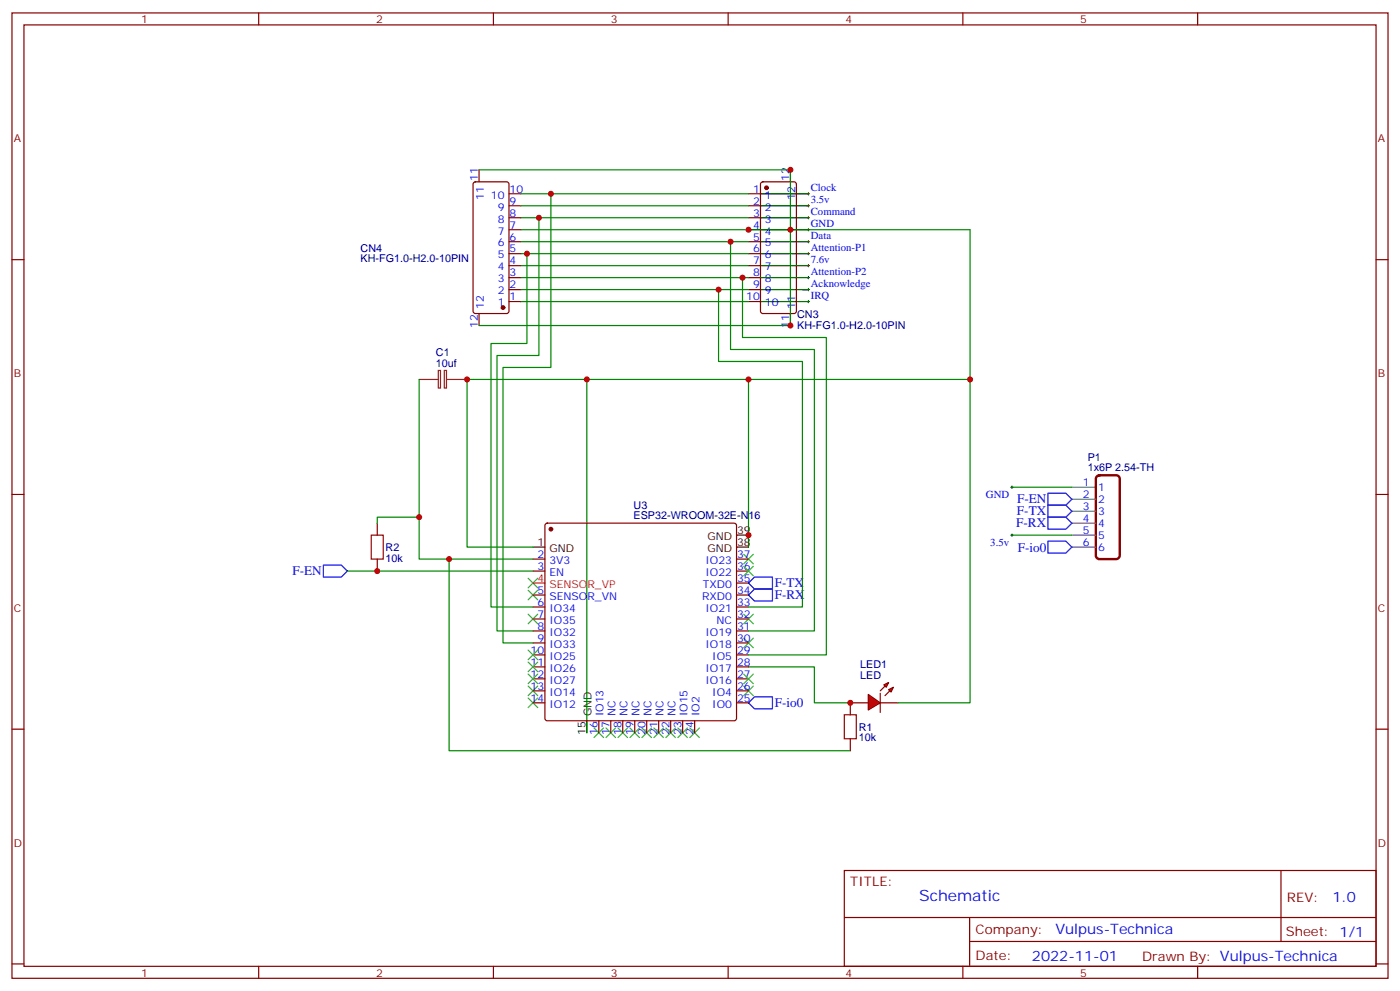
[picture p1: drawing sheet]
<svg xmlns="http://www.w3.org/2000/svg" width="412mm" height="292mm" viewBox="0 0 412 292" stroke-linecap="round" stroke-linejoin="round" font-family="sans-serif">
<g fill="none" stroke="#870000" stroke-width=".35">
<path d="M3.5 3.8h405.4v284.3h-405.4zM7.1 7.3h398.2v277.3h-398.2zM76.2 3.8v3.5M145.3 3.8v3.5M214.5 3.8v3.5M283.6 3.8v3.5M352.8 3.8v3.5M3.5 76.5h3.6M405.3 76.5h3.6M3.5 145.6h3.6M405.3 145.6h3.6M3.5 214.8h3.6"/>
<path d="M405.3 214.8h3.6M248.7 256.4h156.6v28.2h-156.6zM377.3 256.4v20.9M248.7 270.2h156.5M285.6 277.3h119.6M285.6 270.2v14.2M3.5 283.9h3.6M76.2 284.6v3.5M145.3 284.6v3.5M214.5 284.6v3.5M283.6 284.6v3.5M352.8 284.6v3.5"/>
<path d="M405.3 283.9h3.6"/>
</g>
<path d="M172.9 111.8v104M132.3 164.7v56.4h118.2" fill="none" stroke="#008700" stroke-width=".35"/>
<g fill="#f00" stroke="#870000" stroke-width=".35">
<path d="M255.8 204.5l3.5 2.5-3.5 2.1z"/>
<path d="M259.3 204.2v5.6z"/>
</g>
<g fill="#870000" stroke="#870000" stroke-width=".35">
<path d="M260.7 202.1l-1.4 1.4z"/>
<path d="M260.7 204.9l1.4-1.4z"/>
</g>
<g fill="#f00" stroke="#870000" stroke-width=".35">
<path d="M260.3 201.7l1.5-.7-.7 1.4z"/>
<path d="M261.8 203.1l1.4-.7-.7 1.4z"/>
</g>
<g fill="none" stroke="#870000" stroke-width=".35">
<path d="M139.6 53.8l.5-.2h9.1l.7 .4v37.7l-.4 .6-9.4 .1-.7-.5-.1-37.6zM141.1 50v3.6M149.9 57.1h3.6M220.5 57.1h3.5M224.2 53.8l.5-.2h9.2l.6 .4 .1 37.7-.5 .6-9.4 .1-.6-.5-.1-37.6zM232.8 50v3.6M149.9 60.6h3.6M149.9 64.1h3.6M149.9 67.7h3.6M149.9 71.2h3.6M149.9 74.7h3.6M149.9 78.2h3.6"/>
<path d="M220.5 60.6h3.5M220.5 64.1h3.5M220.5 67.7h3.5M220.5 71.2h3.5M220.5 74.7h3.5M220.5 78.2h3.5M141.1 92.4v3.5M149.9 81.8h3.6M149.9 85.3h3.6M149.9 88.8h3.6M220.5 81.8h3.5M220.5 85.3h3.5"/>
<path d="M220.5 88.8h3.5M232.8 92.4v3.5M111.1 154.1v3.5M160.7 154.3l.5-.2h55.1l.5 .2 .2 .5v56.8l-.3 .5-.4 .2h-55.1l-.5-.2-.2-.5v-56.8zM111.1 164.7v3.5M157 164.7h3.5M157 168.2h3.5M157 175.3h3.5M157 178.8h3.5M217 164.7h3.5M217 168.2h3.5M217 171.7h3.5"/>
<path d="M217 175.3h3.5M217 178.8h3.5M157 182.3h3.5M157 185.8h3.5M157 189.4h3.5M157 192.9h3.5M157 196.4h3.5M157 200h3.5M217 182.3h3.5M217 185.8h3.5M217 189.4h3.5M217 192.9h3.5"/>
<path d="M217 196.4h3.5M217 200h3.5M157 207h3.5M157 203.5h3.5M176.4 212.3v3.5M179.9 212.3v3.5M183.4 212.3v3.5M187 212.3v3.5M190.5 212.3v3.5M194 212.3v3.5M197.6 212.3v3.5M201.1 212.3v3.5"/>
<path d="M204.6 212.3v3.5M217 207h3.5M217 203.5h3.5M250.5 217.6v3.5M255.8 207h-5.3v3.5M259.3 207h5.3"/>
</g>
<path d="M109.4 157.6h3.5v7.1h-3.5zM248.7 210.5h3.5v7.1h-3.5z" fill="none" stroke="#a10000" stroke-width=".35"/>
<g fill="none" stroke="#008700" stroke-width=".35">
<path d="M141.1 50h91.7v45.9h-91.7M153.5 57.1h67M162.3 57.1v51.1h-14.1v81.2h8.8M153.5 67.7h132.3v44.1M153.5 74.7h67M153.5 71.2h67M153.5 64.1h67M153.5 60.6h67M153.5 78.2h67M155.2 74.7v26.5h-10.6v77.6h12.4M158.7 64.1v40.6h-12.3v81.1h10.6M215.2 71.2v31.7h24.7v82.9h-19.4"/>
<path d="M153.5 88.8h67M153.5 85.3h67M153.5 81.8h67M211.7 85.3v21.2h24.7v72.3h-15.9M218.7 81.8v17.6h24.7v93.5h-22.9M123.5 111.8v52.9h33.5M220.5 111.8v49.3M123.5 152.3h-12.4v1.8M298.1 143.5h17.6M298.1 157.6h17.6M102.3 168.2h54.7M157 161.1h-19.4v-49.3h148.2v95.2h-21.2"/>
<path d="M220.5 196.4h19.4v10.6h10.6"/>
</g>
<path d="M308.7 148.8h5.3l1.7 1.8-1.7 1.7h-5.3zM308.7 145.3h5.3l1.7 1.7-1.7 1.8h-5.3zM308.7 152.3h5.3l1.7 1.8-1.7 1.8h-5.3zM308.7 159.4h5.3l1.7 1.7-1.7 1.8h-5.3zM95.2 166.4h5.3l1.8 1.8-1.8 1.8h-5.3zM220.5 171.7l1.7-1.7h5.3v3.5h-5.3zM222.2 173.5h5.3v3.5h-5.3l-1.7-1.7zM220.5 207l1.7-1.8h5.3v3.6h-5.3z" fill="none" stroke="#00f" stroke-width=".35"/>
<path d="M123.5 111.8h5.6M129.1 109.1h.7v5.2h-.7zM130.9 109.1h.6v5.2h-.6zM131.6 111.8h6" fill="none" stroke="#8c2424" stroke-width=".35"/>
<g fill="none" stroke="#3c3" stroke-width=".35">
<path d="M155.6 170.3l2.8 2.8M155.6 173.8l2.8 2.9M158.4 170.3l-2.8 2.8M158.4 173.8l-2.8 2.9M219.1 163.3l2.8 2.8M219.1 166.8l2.8 2.8M221.9 163.3l-2.8 2.8M221.9 166.8l-2.8 2.8M155.6 180.9l2.8 2.8M155.6 191.5l2.8 2.8M155.6 195l2.8 2.8M155.6 198.5l2.8 2.9"/>
<path d="M158.4 180.9l-2.8 2.8M158.4 191.5l-2.8 2.8M158.4 195l-2.8 2.8M158.4 198.5l-2.8 2.9M219.1 188l2.8 2.8M219.1 180.9l2.8 2.8M219.1 198.5l2.8 2.9M221.9 180.9l-2.8 2.8M221.9 188l-2.8 2.8M221.9 198.5l-2.8 2.9M155.6 202.1l2.8 2.8M155.6 205.6l2.8 2.8"/>
<path d="M158.4 202.1l-2.8 2.8M158.4 205.6l-2.8 2.8M175 214.4l2.8 2.8M177.8 214.4l-2.8 2.8M178.5 214.4l2.8 2.8M181.3 214.4l-2.8 2.8M182 214.4l2.9 2.8M184.9 214.4l-2.9 2.8M185.6 214.4l2.8 2.8M188.4 214.4l-2.8 2.8M189.1 214.4l2.8 2.8M191.9 214.4l-2.8 2.8"/>
<path d="M192.6 214.4l2.8 2.8M195.4 214.4l-2.8 2.8M196.1 214.4l2.9 2.8M199 214.4l-2.9 2.8M199.7 214.4l2.8 2.8M202.5 214.4l-2.8 2.8M203.2 214.4l2.8 2.8M206 214.4l-2.8 2.8M219.1 202.1l2.8 2.8M221.9 202.1l-2.8 2.8"/>
</g>
<g fill="none" stroke="#000" stroke-width=".35">
<path d="M224 57.1h14.1M224 71.2h14.1M224 64.1h14.1M224 74.7h14.1M224 60.6h14.1M224 67.7h14.1M224 78.2h14.1M224 85.3h14.1h-1.7M224 88.8h14.1M224 81.8h14.1M217 157.6h3.5M157 161.1h3.5"/>
<path d="M217 161.1h3.5M172.9 212.3v3.5"/>
</g>
<path d="M157 171.7h3.5" fill="none" stroke="#f00" stroke-width=".35"/>
<g fill="#870000" stroke="#870000" stroke-width=".35">
<circle cx="162.3" cy="155.9" r=".53"/>
<circle cx="225.8" cy="55.3" r=".53"/>
<circle cx="148.2" cy="90.6" r=".53"/>
</g>
<g fill="none" stroke="#000" stroke-width=".29">
<path d="M237.8 57.1h.7M238.1 56.7v.7M237.8 71.2h.7M237.8 64.1h.7M237.8 74.7h.7M237.8 60.6h.7M237.8 67.7h.7M237.8 78.2h.7M238.1 60.3v.7M238.1 63.8v.7M238.1 67.3v.7M238.1 70.8v.7"/>
<path d="M238.1 74.4v.7M238.1 77.9v.7M237.8 88.8h.7M237.8 85.3h.7M237.8 81.8h.7M238.1 81.4v.7M238.1 84.9v.8M238.1 88.5v.7M297.7 143.5h.7M297.7 157.6h.7M298.1 143.2v.7M298.1 157.3v.7"/>
</g>
<path d="M315.7 143.5h7.1M315.7 147h7.1M315.7 150.6h7.1M315.7 154.1h7.1M315.7 157.6h7.1M315.7 161.1h7.1" fill="none" stroke="#666" stroke-width=".35"/>
<path d="M323 140.4l.8-.4h5l.6 .2 .4 .5v22.9l-.2 .6-.5 .4-5.3 .1-.6-.3-.4-.5v-22.9z" fill="none" stroke="#870000" stroke-width=".71"/>
<g fill="#c00">
<circle cx="172.9" cy="111.8" r=".88"/>
<circle cx="250.5" cy="207" r=".88"/>
<circle cx="220.5" cy="111.8" r=".88"/>
<circle cx="220.5" cy="67.7" r=".88"/>
<circle cx="218.7" cy="81.8" r=".88"/>
<circle cx="155.2" cy="74.7" r=".88"/>
<circle cx="158.8" cy="64.1" r=".88"/>
<circle cx="162.3" cy="57.1" r=".88"/>
<circle cx="215.2" cy="71.2" r=".88"/>
<circle cx="211.7" cy="85.3" r=".88"/>
<circle cx="285.8" cy="111.8" r=".88"/>
<circle cx="232.8" cy="67.7" r=".88"/>
<circle cx="232.8" cy="95.9" r=".88"/>
<circle cx="232.8" cy="50" r=".88"/>
<circle cx="220.5" cy="157.6" r=".88"/>
<circle cx="132.3" cy="164.7" r=".88"/>
<circle cx="137.6" cy="111.8" r=".88"/>
<circle cx="123.5" cy="152.3" r=".88"/>
<circle cx="111.1" cy="168.2" r=".88"/>
</g>
<text font-size="4.6" fill="#00f" x="270.8" y="265.4">Schematic</text>
<g font-size="4.2" fill="#00f">
<text x="392.5" y="265.7">1.0</text>
<text x="310.9" y="275.2">Vulpus-Technica</text>
<text x="304" y="283">2022-11-01</text>
</g>
<g font-size="3.9" fill="#00f">
<text x="299.6" y="148.3">F-EN</text>
<text x="299.4" y="155.3">F-RX</text>
<text x="299.6" y="151.8">F-TX</text>
<text x="299.8" y="162.5">F-io0</text>
<text x="86.2" y="169.4">F-EN</text>
<text x="228.2" y="173">F-TX</text>
<text x="228.2" y="176.6">F-RX</text>
<text x="228.2" y="208.3">F-io0</text>
</g>
<g font-size="3.9" fill="#800">
<text x="250.5" y="261">TITLE:</text>
<text x="379.1" y="265.7">REV:</text>
<text x="287.4" y="275.2">Company:</text>
<text x="378.7" y="275.8">Sheet: 1/1</text>
<text x="287.4" y="282.9">Date:</text>
<text x="336.4" y="282.9">Drawn By: Vulpus-Technica</text>
</g>
<g font-size="3.2" fill="#800">
<text x="41.6" y="6.8">1</text>
<text x="110.8" y="6.8">2</text>
<text x="179.9" y="6.8">3</text>
<text x="249.1" y="6.8">4</text>
<text x="318.2" y="6.8">5</text>
<text x="4.1" y="41.9">A</text>
<text x="405.9" y="41.9">A</text>
<text x="4.1" y="111.1">B</text>
<text x="405.9" y="111.1">B</text>
<text x="4.1" y="180.2">C</text>
<text x="405.9" y="180.2">C</text>
<text x="4.1" y="249.3">D</text>
<text x="405.9" y="249.3">D</text>
<text x="41.6" y="287.6">1</text>
<text x="110.8" y="287.6">2</text>
<text x="179.9" y="287.6">3</text>
<text x="249.1" y="287.6">4</text>
<text x="318.2" y="287.6">5</text>
</g>
<g font-size="3.2" fill="#00f">
<text x="140.8" y="53.4" transform="rotate(-90 140.8 53.4)">11</text>
<text x="232.5" y="53.4" transform="rotate(-90 232.5 53.4)">12</text>
<text x="142.5" y="58.9" transform="rotate(-90 142.5 58.9)">11</text>
<text x="144.6" y="58.5">10</text>
<text x="150.1" y="56.7">10</text>
<text x="221.8" y="56.7">1</text>
<text x="225.3" y="58.5">1</text>
<text x="234.2" y="58.9" transform="rotate(-90 234.2 58.9)">12</text>
<text x="238.8" y="56.2">Clock</text>
<text x="238.8" y="59.7">3.5v</text>
<text x="146.6" y="65.5">8</text>
<text x="146.6" y="62">9</text>
<text x="150.1" y="63.8">8</text>
<text x="150.1" y="60.3">9</text>
<text x="221.8" y="60.3">2</text>
<text x="221.8" y="63.8">3</text>
<text x="225.3" y="62">2</text>
<text x="225.3" y="65.5">3</text>
<text x="238.8" y="63.3">Command</text>
<text x="146.6" y="69.1">7</text>
<text x="150.1" y="70.8">6</text>
<text x="150.1" y="67.3">7</text>
<text x="221.8" y="67.3">4</text>
<text x="221.8" y="70.8">5</text>
<text x="225.3" y="69.1">4</text>
<text x="238.8" y="70.3">Data</text>
<text x="238.8" y="66.8">GND</text>
<text x="146.6" y="76.1">5</text>
<text x="146.6" y="72.6">6</text>
<text x="150.1" y="77.9">4</text>
<text x="150.1" y="74.4">5</text>
<text x="221.8" y="74.4">6</text>
<text x="221.8" y="77.9">7</text>
<text x="225.3" y="72.6">5</text>
<text x="225.3" y="76.1">6</text>
<text x="238.8" y="73.8">Attention-P1</text>
<text x="238.8" y="77.4">7.6v</text>
<text x="146.6" y="83.2">3</text>
<text x="146.6" y="79.7">4</text>
<text x="150.1" y="81.4">3</text>
<text x="221.8" y="81.4">8</text>
<text x="225.3" y="79.7">7</text>
<text x="225.3" y="83.2">8</text>
<text x="238.8" y="80.9">Attention-P2</text>
<text x="146.6" y="86.7">2</text>
<text x="150.1" y="88.5">1</text>
<text x="150.1" y="84.9">2</text>
<text x="219.8" y="88.5">10</text>
<text x="221.8" y="84.9">9</text>
<text x="225.3" y="86.7">9</text>
<text x="238.8" y="87.9">IRQ</text>
<text x="238.8" y="84.4">Acknowledge</text>
<text x="142.5" y="91.1" transform="rotate(-90 142.5 91.1)">12</text>
<text x="146.6" y="90.2">1</text>
<text x="225.3" y="90.2">10</text>
<text x="234.2" y="91.1" transform="rotate(-90 234.2 91.1)">11</text>
<text x="140.8" y="96.6" transform="rotate(-90 140.8 96.6)">12</text>
<text x="232.5" y="96.6" transform="rotate(-90 232.5 96.6)">11</text>
<text x="319" y="143.2">1</text>
<text x="290.4" y="146.7">GND</text>
<text x="319" y="146.7">2</text>
<text x="323.5" y="144.6">1</text>
<text x="323.5" y="148.1">2</text>
<text x="319" y="150.2">3</text>
<text x="319" y="153.7">4</text>
<text x="323.5" y="151.6">3</text>
<text x="323.5" y="155.2">4</text>
<text x="291.7" y="160.8">3.5v</text>
<text x="319" y="157.3">5</text>
<text x="319" y="160.8">6</text>
<text x="323.5" y="158.7">5</text>
<text x="158.3" y="167.9">3</text>
<text x="158.3" y="164.3">2</text>
<text x="161.8" y="166.1">3V3</text>
<text x="207.8" y="166.1">IO23</text>
<text x="217.1" y="164.3">37</text>
<text x="217.1" y="167.9">36</text>
<text x="323.5" y="162.2">6</text>
<text x="161.8" y="169.6">EN</text>
<text x="207.1" y="173.1">TXD0</text>
<text x="207.8" y="169.6">IO22</text>
<text x="217.1" y="171.4">35</text>
<text x="158.3" y="178.4">6</text>
<text x="158.3" y="174.9">5</text>
<text x="161.8" y="176.7">SENSOR_VN</text>
<text x="206.8" y="176.7">RXD0</text>
<text x="217.1" y="174.9">34</text>
<text x="217.1" y="178.4">33</text>
<text x="158.3" y="185.5">8</text>
<text x="158.3" y="182">7</text>
<text x="161.8" y="183.7">IO35</text>
<text x="161.8" y="180.2">IO34</text>
<text x="207.8" y="180.2">IO21</text>
<text x="211.1" y="183.7">NC</text>
<text x="217.1" y="182">32</text>
<text x="217.1" y="185.5">31</text>
<text x="158.3" y="189">9</text>
<text x="161.8" y="190.8">IO33</text>
<text x="161.8" y="187.3">IO32</text>
<text x="207.8" y="187.3">IO19</text>
<text x="207.8" y="190.8">IO18</text>
<text x="217.1" y="189">30</text>
<text x="156.3" y="196.1">11</text>
<text x="156.3" y="192.5">10</text>
<text x="161.8" y="197.8">IO26</text>
<text x="161.8" y="194.3">IO25</text>
<text x="207.8" y="197.8">IO17</text>
<text x="209.8" y="194.3">IO5</text>
<text x="217.1" y="192.5">29</text>
<text x="217.1" y="196.1">28</text>
<text x="156.3" y="203.1">13</text>
<text x="156.3" y="199.6">12</text>
<text x="161.8" y="201.4">IO27</text>
<text x="207.8" y="201.4">IO16</text>
<text x="217.1" y="199.6">27</text>
<text x="217.1" y="203.1">26</text>
<text x="156.3" y="206.7">14</text>
<text x="161.8" y="208.4">IO12</text>
<text x="161.8" y="204.9">IO14</text>
<text x="209.8" y="204.9">IO4</text>
<text x="209.8" y="208.4">IO0</text>
<text x="217.1" y="206.7">25</text>
<text x="177.8" y="211" transform="rotate(-90 177.8 211)">IO13</text>
<text x="181.3" y="211" transform="rotate(-90 181.3 211)">NC</text>
<text x="184.9" y="211" transform="rotate(-90 184.9 211)">NC</text>
<text x="188.4" y="211" transform="rotate(-90 188.4 211)">NC</text>
<text x="191.9" y="211" transform="rotate(-90 191.9 211)">NC</text>
<text x="195.4" y="211" transform="rotate(-90 195.4 211)">NC</text>
<text x="199" y="211" transform="rotate(-90 199 211)">NC</text>
<text x="202.5" y="211" transform="rotate(-90 202.5 211)">IO15</text>
<text x="206" y="211" transform="rotate(-90 206 211)">IO2</text>
<text x="176" y="216.5" transform="rotate(-90 176 216.5)">16</text>
<text x="179.6" y="216.5" transform="rotate(-90 179.6 216.5)">17</text>
<text x="183.1" y="216.5" transform="rotate(-90 183.1 216.5)">18</text>
<text x="186.6" y="216.5" transform="rotate(-90 186.6 216.5)">19</text>
<text x="190.1" y="216.5" transform="rotate(-90 190.1 216.5)">20</text>
<text x="193.7" y="216.5" transform="rotate(-90 193.7 216.5)">21</text>
<text x="197.2" y="216.5" transform="rotate(-90 197.2 216.5)">22</text>
<text x="200.7" y="216.5" transform="rotate(-90 200.7 216.5)">23</text>
<text x="204.3" y="216.5" transform="rotate(-90 204.3 216.5)">24</text>
</g>
<g font-size="3.2" fill="#000080">
<text x="106.2" y="77.2">KH-FG1.0-H2.0-10PIN</text>
<text x="106.2" y="74.2">CN4</text>
<text x="234.8" y="93.5">CN3</text>
<text x="234.8" y="96.8">KH-FG1.0-H2.0-10PIN</text>
<text x="128.4" y="104.8">C1</text>
<text x="128.4" y="108.1">10uf</text>
<text x="320.4" y="135.7">P1</text>
<text x="320.4" y="138.9">1x6P 2.54-TH</text>
<text x="186.6" y="149.8">U3</text>
<text x="186.6" y="152.9">ESP32-WROOM-32E-N16</text>
<text x="113.6" y="165.5">10k</text>
<text x="113.6" y="162.3">R2</text>
<text x="253.4" y="196.8">LED1</text>
<text x="253.4" y="200">LED</text>
<text x="252.9" y="215.2">R1</text>
<text x="252.9" y="218.4">10k</text>
</g>
<g font-size="3.2">
<text x="158.3" y="160.8">1</text>
<text x="208.4" y="159">GND</text>
<text x="217.1" y="157.3">39</text>
<text x="217.1" y="160.8">38</text>
<text x="161.8" y="162.6">GND</text>
<text x="208.4" y="162.6">GND</text>
<text x="174.3" y="211" transform="rotate(-90 174.3 211)">GND</text>
<text x="172.5" y="216.5" transform="rotate(-90 172.5 216.5)">15</text>
</g>
<g font-size="3.2" fill="#f00">
<text x="158.3" y="171.4">4</text>
<text x="161.8" y="173.1">SENSOR_VP</text>
</g>
</svg>
